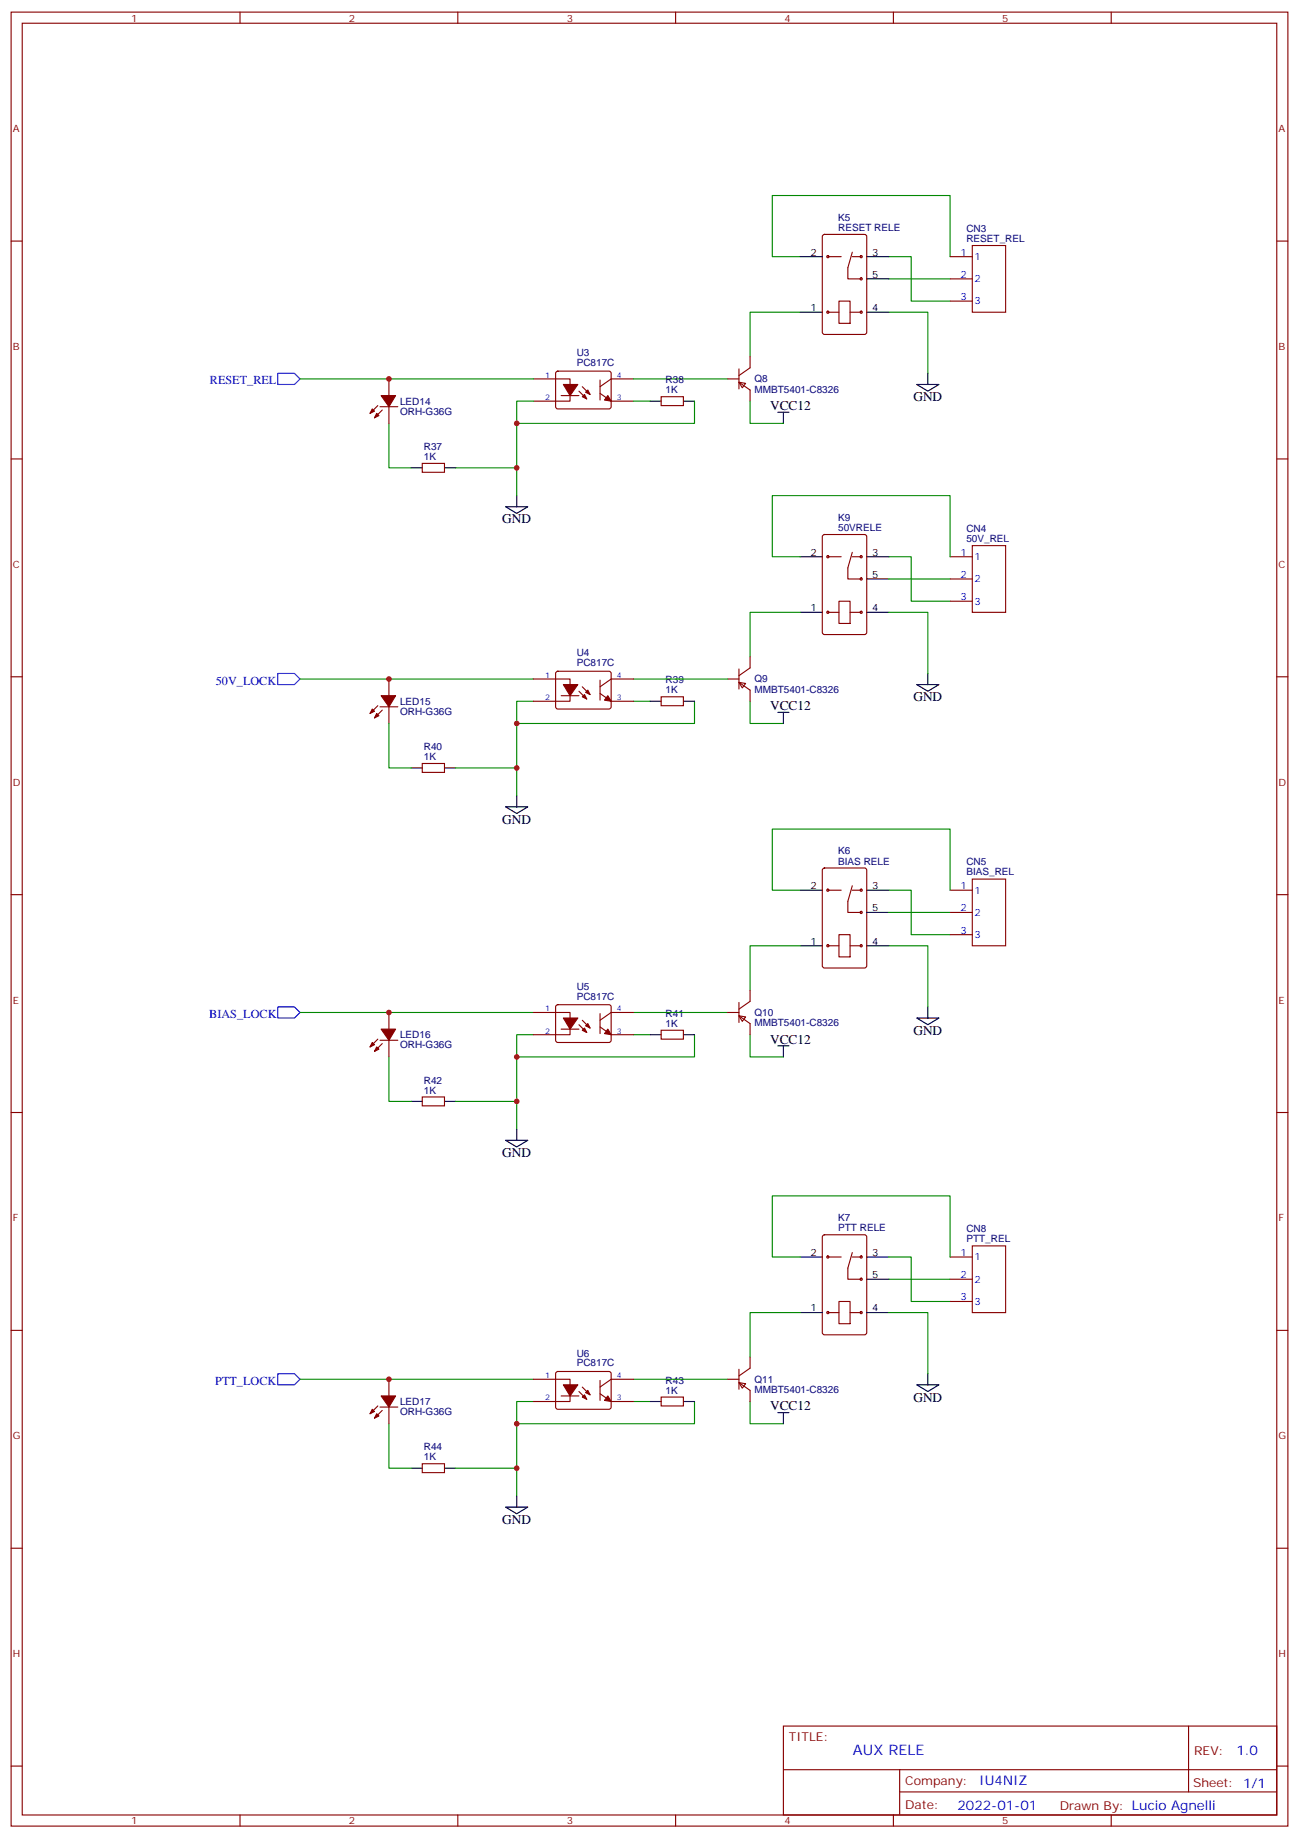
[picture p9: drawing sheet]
<svg xmlns="http://www.w3.org/2000/svg" width="412mm" height="583mm" viewBox="0 0 412 583" stroke-linecap="round" stroke-linejoin="round" font-family="sans-serif">
<path d="M88.2 118.5h5.3l1.7 1.8-1.7 1.7h-5.3zM88.2 213.7h5.3l1.7 1.8-1.7 1.8h-5.3zM88.2 319.6h5.3l1.7 1.7-1.7 1.8h-5.3zM88.2 436h5.3l1.7 1.8-1.7 1.7h-5.3z" fill="none" stroke="#00f" stroke-width=".35"/>
<g fill="none" stroke="#870000" stroke-width=".35">
<path d="M3.5 3.8h405.4v575.8h-405.4zM7.1 7.4h398.2v568.7h-398.2zM76.2 3.8v3.6M145.3 3.8v3.6M214.5 3.8v3.6M283.6 3.8v3.6M352.8 3.8v3.6M3.5 76.5h3.6M261.3 74.6l.5-.2h12.7l.6 .4 .1 30.6-.5 .7-12.9 .1-.7-.5v-30.6zM308.7 77.9h10.6v21.2h-10.6zM405.3 76.5h3.6M262.8 81.5h4.3"/>
<path d="M262.8 99.1h3.5M266.3 95.6h3.6v7h-3.6zM269.9 99.1h3.5M270.6 80l-1.4 5v3.5h4.2M270.6 81.5h2.8M301.6 81.5h7.1M301.6 88.5h7.1M301.6 95.6h7.1M176.6 118l.5-.2h16.5l.4 .7v10.9l-.7 .4-16.5-.1-.4-.6v-10.6zM234.6 117.1v6.3M238.1 113.2v3.5l-3.5 2.5M119.9 128.7l-2.4 2.5"/>
<path d="M120.6 129.1h5.7M121.4 130.1l-2.5 2.5M123.5 120.3v5.3M123.5 129.1v5.3M169.3 120.3h11.7v7h-11.7M178.2 125.6h5.6M183.8 124.1l2.5 2.5M184.9 122.7l2.4 2.5M190.5 120.6v6.4M190.5 124.8l3.5 2.5h7.1M201.1 120.3h-7.1l-3.5 2.4M209.9 125.9h7.1v2.8h-7.1z"/>
<path d="M231.1 120.3h3.5M234.6 121.3l2.1 .4-1 1.4zM234.6 121.3l3.5 2.5v3.5M3.5 145.7h3.6M134.1 147.1h7v2.8h-7zM405.3 145.7h3.6M261.3 169.9l.5-.2h12.7l.6 .4 .1 30.6-.5 .6-12.9 .1-.7-.5v-30.5zM262.8 176.7h4.3M270.6 175.3l-1.4 4.9v3.6h4.2M270.6 176.7h2.8M301.6 176.7h7.1M308.7 173.2h10.6v21.1h-10.6z"/>
<path d="M262.8 194.3h3.5M266.3 190.8h3.6v7.1h-3.6zM269.9 194.3h3.5M301.6 183.8h7.1M301.6 190.8h7.1M3.5 214.8h3.6M123.5 215.5v5.3M169.3 215.5h11.7v7.1h-11.7M176.6 213.2l.5-.2 16.5 .1 .4 .6v10.9l-.7 .4h-16.5l-.4-.7v-10.6zM183.8 219.4l2.5 2.5M184.9 218l2.4 2.5M190.5 215.9v6.3"/>
<path d="M201.1 215.5h-7.1l-3.5 2.5M231.1 215.5h3.5M234.6 216.6l2.1 .3-1 1.4zM234.6 212.3v6.4M234.6 216.6l3.5 2.4v3.6M238.1 208.5v3.5l-3.5 2.5M405.3 214.8h3.6M119.9 224l-2.4 2.4M120.6 224.3h5.7M121.4 225.4l-2.5 2.5M123.5 224.3v5.3M178.2 220.8h5.6"/>
<path d="M190.5 220.1l3.5 2.5h7.1M209.9 221.2h7.1v2.8h-7.1zM134.1 242.3h7v2.8h-7zM261.3 275.7l.5-.2h12.7l.6 .4 .1 30.6-.5 .7h-12.9l-.7-.4v-30.6zM308.7 279h10.6v21.2h-10.6zM3.5 284h3.6M262.8 282.5h4.3M266.3 296.7h3.6v7h-3.6zM270.6 281.1l-1.4 5v3.5h4.2M270.6 282.5h2.8M301.6 282.5h7.1M301.6 289.6h7.1"/>
<path d="M301.6 296.7h7.1M405.3 284h3.6M176.6 319.1l.5-.2h16.5l.4 .7v10.8l-.7 .5-16.5-.1-.4-.6v-10.6zM234.6 318.2v6.3M238.1 314.3v3.5l-3.5 2.5M262.8 300.2h3.5M269.9 300.2h3.5M119.9 329.8l-2.4 2.5M120.6 330.2h5.7M121.4 331.2l-2.5 2.5M123.5 321.3v5.3M123.5 330.2v5.3"/>
<path d="M169.3 321.3h11.7v7.1h-11.7M178.2 326.6h5.6M183.8 325.2l2.5 2.5M184.9 323.8l2.4 2.5M190.5 321.7v6.3M190.5 325.9l3.5 2.5h7.1M201.1 321.3h-7.1l-3.5 2.5M209.9 327h7.1v2.8h-7.1zM231.1 321.3h3.5M234.6 322.4l2.1 .4-1 1.4zM234.6 322.4l3.5 2.5v3.5M3.5 353.1h3.6"/>
<path d="M134.1 348.2h7v2.8h-7zM405.3 353.1h3.6M261.3 392.1l.5-.2h12.7l.6 .4 .1 30.6-.5 .7-12.9 .1-.7-.5v-30.6zM262.8 399h4.3M270.6 397.5l-1.4 5v3.5h4.2M270.6 399h2.8M301.6 399h7.1M308.7 395.4h10.6v21.2h-10.6zM262.8 416.6h3.5M266.3 413.1h3.6v7h-3.6zM269.9 416.6h3.5M301.6 406h7.1"/>
<path d="M301.6 413.1h7.1M3.5 422.2h3.6M123.5 437.8v5.3M169.3 437.8h11.7v7h-11.7M176.6 435.5l.5-.2h16.5l.4 .7v10.9l-.7 .4-16.5-.1-.4-.6v-10.6zM190.5 438.1v6.4M201.1 437.8h-7.1l-3.5 2.4M231.1 437.8h3.5M234.6 438.8l2.1 .4-1 1.4zM234.6 434.6v6.3M234.6 438.8l3.5 2.5v3.5M238.1 430.7v3.5l-3.5 2.5"/>
<path d="M405.3 422.2h3.6M119.9 446.2l-2.4 2.5M120.6 446.6h5.7M121.4 447.6l-2.5 2.5M123.5 446.6v5.3M178.2 443.1h5.6M183.8 441.6l2.5 2.5M184.9 440.2l2.4 2.5M190.5 442.3l3.5 2.5h7.1M209.9 443.4h7.1v2.8h-7.1zM134.1 464.6h7v2.8h-7zM3.5 491.4h3.6"/>
<path d="M405.3 491.4h3.6M248.7 547.8h156.6v28.3h-156.6zM377.3 547.9v20.8M3.5 560.5h3.6M76.2 576.1v3.5M145.3 576.1v3.5M214.5 576.1v3.5M248.7 561.7h156.5M283.6 576.1v3.5M285.6 568.7h119.6M285.6 561.7v14.1M352.8 576.1v3.5"/>
<path d="M405.3 560.5h3.6"/>
<circle cx="262.8" cy="81.5" r=".35"/>
<circle cx="262.8" cy="99.1" r=".35"/>
<circle cx="273.4" cy="99.1" r=".35"/>
<circle cx="273.4" cy="88.5" r=".35"/>
<circle cx="273.4" cy="81.5" r=".35"/>
<circle cx="262.8" cy="176.7" r=".35"/>
<circle cx="273.4" cy="176.7" r=".35"/>
<circle cx="262.8" cy="194.3" r=".35"/>
<circle cx="273.4" cy="194.3" r=".35"/>
<circle cx="273.4" cy="183.8" r=".35"/>
<circle cx="262.8" cy="282.5" r=".35"/>
<circle cx="273.4" cy="289.6" r=".35"/>
<circle cx="273.4" cy="282.5" r=".35"/>
<circle cx="262.8" cy="300.2" r=".35"/>
<circle cx="273.4" cy="300.2" r=".35"/>
<circle cx="262.8" cy="399" r=".35"/>
<circle cx="273.4" cy="399" r=".35"/>
<circle cx="262.8" cy="416.6" r=".35"/>
<circle cx="273.4" cy="416.6" r=".35"/>
<circle cx="273.4" cy="406" r=".35"/>
</g>
<g fill="none" stroke="#000" stroke-width=".35">
<path d="M254 99.1h7.1M254 81.5h7.1M275.2 99.1h7M275.2 81.5h7M275.2 88.5h7M294.6 118.5v3.5M206.4 127.3h3.5M217 127.3h3.5M246.9 130.8h3.6M248.7 130.8v3.6M291 122h7.1l-3.5 2.1zM130.5 148.5h3.6"/>
<path d="M141.1 148.5h3.5M164 157.3v3.5M160.5 160.8h7.1l-3.6 2.1zM254 176.7h7.1M275.2 176.7h7M254 194.3h7.1M275.2 194.3h7M275.2 183.8h7M291 217.3h7.1l-3.5 2.1zM294.6 213.7v3.6M206.4 222.6h3.5M217 222.6h3.5"/>
<path d="M246.9 226.1h3.6M248.7 226.1v3.5M130.5 243.7h3.6M141.1 243.7h3.5M160.5 256.1h7.1l-3.6 2.1zM164 252.6v3.5M254 282.5h7.1M275.2 282.5h7M275.2 289.6h7M254 300.2h7.1M275.2 300.2h7M294.6 319.6v3.5"/>
<path d="M206.4 328.4h3.5M217 328.4h3.5M246.9 331.9h3.6M248.7 331.9v3.6M291 323.1h7.1l-3.5 2.1zM130.5 349.6h3.6M141.1 349.6h3.5M164 358.4v3.5M160.5 361.9h7.1l-3.6 2.1zM254 399h7.1M275.2 399h7M254 416.6h7.1"/>
<path d="M275.2 416.6h7M275.2 406h7M291 439.5h7.1l-3.5 2.1zM294.6 436v3.5M206.4 444.8h3.5M217 444.8h3.5M246.9 448.3h3.6M248.7 448.3v3.6M130.5 466h3.6M141.1 466h3.5M160.5 478.3h7.1l-3.6 2.1zM164 474.8v3.5"/>
</g>
<g fill="#870000" stroke="#870000" stroke-width=".35">
<path d="M119.6 448.7l.7 .7-1.4 .7z"/>
<path d="M118.2 447.3l.7 .7-1.4 .7z"/>
<path d="M121 443.1h4.6l-2.1 3.5z"/>
<path d="M193 443.1l1 1.7-2.1-.3z"/>
<path d="M184.9 443.4l.7-.7 .7 1.4z"/>
<path d="M185.9 442l.7-.7 .7 1.4z"/>
<path d="M178.9 439.5h4.5l-2.4 3.6z"/>
<path d="M119.6 332.3l.7 .7-1.4 .7z"/>
<path d="M118.2 330.9l.7 .7-1.4 .7z"/>
<path d="M121 326.6h4.6l-2.1 3.6z"/>
<path d="M193 326.6l1 1.8-2.1-.4z"/>
<path d="M184.9 327l.7-.7 .7 1.4z"/>
<path d="M185.9 325.6l.7-.7 .7 1.4z"/>
<path d="M178.9 323.1h4.5l-2.4 3.5z"/>
<path d="M119.6 226.4l.7 .8-1.4 .7z"/>
<path d="M118.2 225l.7 .7-1.4 .7z"/>
<path d="M121 220.8h4.6l-2.1 3.5z"/>
<path d="M193 220.8l1 1.8-2.1-.4z"/>
<path d="M184.9 221.2l.7-.7 .7 1.4z"/>
<path d="M185.9 219.7l.7-.7 .7 1.5z"/>
<path d="M178.9 217.3h4.5l-2.4 3.5z"/>
<path d="M193 125.6l1 1.7-2.1-.3z"/>
<path d="M184.9 125.9l.7-.7 .7 1.4z"/>
<path d="M185.9 124.5l.7-.7 .7 1.4z"/>
<path d="M178.9 122h4.5l-2.4 3.6z"/>
<path d="M119.6 131.2l.7 .7-1.4 .7z"/>
<path d="M118.2 129.8l.7 .7-1.4 .7z"/>
<path d="M121 125.6h4.6l-2.1 3.5z"/>
</g>
<g fill="none" stroke="#008700" stroke-width=".35">
<path d="M254 81.5h-8.8v-19.4h56.4v19.4M254 99.1h-15.9v14.1M282.2 81.5h7.1v14.1h12.3M282.2 99.1h12.4v19.4M282.2 88.5h19.4M95.2 120.3h74.1M123.5 134.4v14.1h7M169.3 127.3h-5.3v30M201.1 120.3h30M201.1 127.3h5.3M220.5 127.3v7.1h-56.5M238.1 127.3v7.1h10.6"/>
<path d="M144.6 148.5h19.4M254 176.7h-8.8v-19.4h56.4v19.4M282.2 176.7h7.1v14.1h12.3M254 194.3h-15.9v14.2M282.2 194.3h12.4v19.4M282.2 183.8h19.4M95.2 215.5h74.1M201.1 215.5h30M123.5 229.6v14.1h7M169.3 222.6h-5.3v30M201.1 222.6h5.3M220.5 222.6v7h-56.5"/>
<path d="M238.1 222.6v7h10.6M144.6 243.7h19.4M254 282.5h-8.8v-19.4h56.4v19.4M282.2 282.5h7.1v14.2h12.3M282.2 289.6h19.4M254 300.2h-15.9v14.1M282.2 300.2h12.4v19.4M95.2 321.3h74.1M123.5 335.5v14.1h7M169.3 328.4h-5.3v30M201.1 321.3h30M201.1 328.4h5.3"/>
<path d="M220.5 328.4v7.1h-56.5M238.1 328.4v7.1h10.6M144.6 349.6h19.4M254 399h-8.8v-19.4h56.4v19.4M282.2 399h7.1v14.1h12.3M254 416.6h-15.9v14.1M282.2 416.6h12.4v19.4M282.2 406h19.4M95.2 437.8h74.1M201.1 437.8h30M123.5 451.9v14.1h7M169.3 444.8h-5.3v30"/>
<path d="M201.1 444.8h5.3M220.5 444.8v7.1h-56.5M238.1 444.8v7.1h10.6M144.6 466h19.4"/>
</g>
<g fill="#c00">
<circle cx="123.5" cy="437.8" r=".88"/>
<circle cx="164" cy="451.9" r=".88"/>
<circle cx="164" cy="466" r=".88"/>
<circle cx="123.5" cy="321.3" r=".88"/>
<circle cx="164" cy="335.5" r=".88"/>
<circle cx="164" cy="349.6" r=".88"/>
<circle cx="123.5" cy="215.5" r=".88"/>
<circle cx="164" cy="229.6" r=".88"/>
<circle cx="164" cy="243.7" r=".88"/>
<circle cx="164" cy="148.5" r=".88"/>
<circle cx="164" cy="134.4" r=".88"/>
<circle cx="123.5" cy="120.3" r=".88"/>
</g>
<text font-size="4.6" fill="#00f" x="270.8" y="556.9">AUX RELE</text>
<g font-size="4.2">
<text x="244.5" y="130.1">VCC12</text>
<text x="290" y="127.3">GND</text>
<text x="159.5" y="166.1">GND</text>
<text x="244.5" y="225.4">VCC12</text>
<text x="290" y="222.6">GND</text>
<text x="159.5" y="261.4">GND</text>
<text x="290" y="328.4">GND</text>
<text x="244.5" y="331.2">VCC12</text>
<text x="159.5" y="367.2">GND</text>
<text x="244.5" y="447.6">VCC12</text>
<text x="290" y="444.8">GND</text>
<text x="159.5" y="483.6">GND</text>
</g>
<g font-size="4.2" fill="#00f">
<text x="392.5" y="557.1">1.0</text>
<text x="310.9" y="566.7">IU4NIZ</text>
<text x="304" y="574.5">2022-01-01</text>
</g>
<g font-size="3.9" fill="#00f">
<text x="66.6" y="122">RESET_REL</text>
<text x="68.5" y="217.3">50V_LOCK</text>
<text x="66.4" y="323.1">BIAS_LOCK</text>
<text x="68.3" y="439.5">PTT_LOCK</text>
</g>
<g font-size="3.9" fill="#800">
<text x="250.5" y="552.4">TITLE:</text>
<text x="379.1" y="557.1">REV:</text>
<text x="287.4" y="566.6">Company:</text>
<text x="378.7" y="567.2">Sheet: 1/1</text>
<text x="287.4" y="574.3">Date:</text>
<text x="336.4" y="574.4">Drawn By: Lucio Agnelli</text>
</g>
<g font-size="3.2" fill="#800">
<text x="41.6" y="6.8">1</text>
<text x="110.8" y="6.8">2</text>
<text x="179.9" y="6.8">3</text>
<text x="249.1" y="6.8">4</text>
<text x="318.2" y="6.8">5</text>
<text x="4.1" y="41.9">A</text>
<text x="405.9" y="41.9">A</text>
<text x="4.1" y="111.1">B</text>
<text x="405.9" y="111.1">B</text>
<text x="4.1" y="180.2">C</text>
<text x="405.9" y="180.2">C</text>
<text x="4.1" y="249.4">D</text>
<text x="405.9" y="249.4">D</text>
<text x="4.1" y="318.5">E</text>
<text x="405.9" y="318.5">E</text>
<text x="4.1" y="387.7">F</text>
<text x="405.9" y="387.7">F</text>
<text x="4.1" y="456.8">G</text>
<text x="405.9" y="456.8">G</text>
<text x="4.1" y="526">H</text>
<text x="405.9" y="526">H</text>
<text x="41.6" y="579">1</text>
<text x="110.8" y="579">2</text>
<text x="179.9" y="579">3</text>
<text x="249.1" y="579">4</text>
<text x="318.2" y="579">5</text>
</g>
<g font-size="3.2" fill="#000080">
<text x="266.1" y="70.1">K5</text>
<text x="266.1" y="73.3">RESET RELE</text>
<text x="306.8" y="76.8">RESET_REL</text>
<text x="306.8" y="73.6">CN3</text>
<text x="183.1" y="113.1">U3</text>
<text x="183.1" y="116.2">PC817C</text>
<text x="211.3" y="124.8">1K</text>
<text x="211.3" y="121.6">R38</text>
<text x="239.5" y="124.6">MMBT5401-C8326</text>
<text x="239.5" y="121.3">Q8</text>
<text x="127" y="131.6">ORH-G36G</text>
<text x="127" y="128.5">LED14</text>
<text x="134.6" y="142.8">R37</text>
<text x="134.6" y="146">1K</text>
<text x="266.1" y="165.3">K9</text>
<text x="266.1" y="168.6">50VRELE</text>
<text x="306.8" y="172">50V_REL</text>
<text x="306.8" y="168.8">CN4</text>
<text x="183.1" y="208.3">U4</text>
<text x="183.1" y="211.5">PC817C</text>
<text x="211.3" y="220.1">1K</text>
<text x="211.3" y="216.9">R39</text>
<text x="239.5" y="219.8">MMBT5401-C8326</text>
<text x="239.5" y="216.6">Q9</text>
<text x="127" y="226.9">ORH-G36G</text>
<text x="127" y="223.7">LED15</text>
<text x="134.6" y="238.1">R40</text>
<text x="134.6" y="241.3">1K</text>
<text x="266.1" y="274.4">BIAS RELE</text>
<text x="266.1" y="271.2">K6</text>
<text x="306.8" y="274.7">CN5</text>
<text x="306.8" y="277.8">BIAS_REL</text>
<text x="183.1" y="317.3">PC817C</text>
<text x="183.1" y="314.2">U5</text>
<text x="211.3" y="322.7">R41</text>
<text x="239.5" y="322.4">Q10</text>
<text x="127" y="329.5">LED16</text>
<text x="211.3" y="325.9">1K</text>
<text x="239.5" y="325.7">MMBT5401-C8326</text>
<text x="127" y="332.7">ORH-G36G</text>
<text x="134.6" y="347.1">1K</text>
<text x="134.6" y="343.9">R42</text>
<text x="266.1" y="387.6">K7</text>
<text x="266.1" y="390.8">PTT RELE</text>
<text x="306.8" y="394.3">PTT_REL</text>
<text x="306.8" y="391.1">CN8</text>
<text x="183.1" y="430.6">U6</text>
<text x="183.1" y="433.7">PC817C</text>
<text x="211.3" y="442.3">1K</text>
<text x="211.3" y="439.1">R43</text>
<text x="239.5" y="442.1">MMBT5401-C8326</text>
<text x="239.5" y="438.8">Q11</text>
<text x="127" y="449.1">ORH-G36G</text>
<text x="127" y="446">LED17</text>
<text x="134.6" y="460.3">R44</text>
<text x="134.6" y="463.5">1K</text>
</g>
<g font-size="3.2">
<text x="257.3" y="81.1">2</text>
<text x="276.9" y="81.1">3</text>
<text x="276.9" y="88.2">5</text>
<text x="257.3" y="98.7">1</text>
<text x="276.9" y="98.7">4</text>
<text x="257.3" y="176.4">2</text>
<text x="276.9" y="176.4">3</text>
<text x="276.9" y="183.4">5</text>
<text x="257.3" y="194">1</text>
<text x="276.9" y="194">4</text>
<text x="257.3" y="282.2">2</text>
<text x="276.9" y="282.2">3</text>
<text x="276.9" y="289.2">5</text>
<text x="257.3" y="299.8">1</text>
<text x="276.9" y="299.8">4</text>
<text x="257.3" y="398.6">2</text>
<text x="276.9" y="398.6">3</text>
<text x="276.9" y="405.7">5</text>
<text x="257.3" y="416.2">1</text>
<text x="276.9" y="416.2">4</text>
</g>
<g font-size="3.2" fill="#00f">
<text x="304.9" y="81.1">1</text>
<text x="309.4" y="82.5">1</text>
<text x="304.9" y="88.2">2</text>
<text x="309.4" y="89.6">2</text>
<text x="304.9" y="95.2">3</text>
<text x="309.4" y="96.6">3</text>
<text x="304.9" y="176.4">1</text>
<text x="309.4" y="177.8">1</text>
<text x="304.9" y="183.4">2</text>
<text x="309.4" y="184.8">2</text>
<text x="304.9" y="190.5">3</text>
<text x="309.4" y="191.9">3</text>
<text x="304.9" y="282.2">1</text>
<text x="309.4" y="283.6">1</text>
<text x="304.9" y="289.2">2</text>
<text x="309.4" y="290.7">2</text>
<text x="304.9" y="296.3">3</text>
<text x="309.4" y="297.7">3</text>
<text x="304.9" y="398.6">1</text>
<text x="309.4" y="400">1</text>
<text x="304.9" y="405.7">2</text>
<text x="309.4" y="407.1">2</text>
<text x="304.9" y="412.7">3</text>
<text x="309.4" y="414.1">3</text>
</g>
<g font-size="2.5" fill="#00f">
<text x="173.1" y="119.9">1</text>
<text x="195.8" y="119.9">4</text>
<text x="173.1" y="127">2</text>
<text x="195.8" y="127">3</text>
<text x="173.1" y="215.2">1</text>
<text x="195.8" y="215.2">4</text>
<text x="173.1" y="222.2">2</text>
<text x="195.8" y="222.2">3</text>
<text x="173.1" y="321">1</text>
<text x="195.8" y="321">4</text>
<text x="173.1" y="328">2</text>
<text x="195.8" y="328">3</text>
<text x="173.1" y="437.4">1</text>
<text x="195.8" y="437.4">4</text>
<text x="173.1" y="444.5">2</text>
<text x="195.8" y="444.5">3</text>
</g>
</svg>
